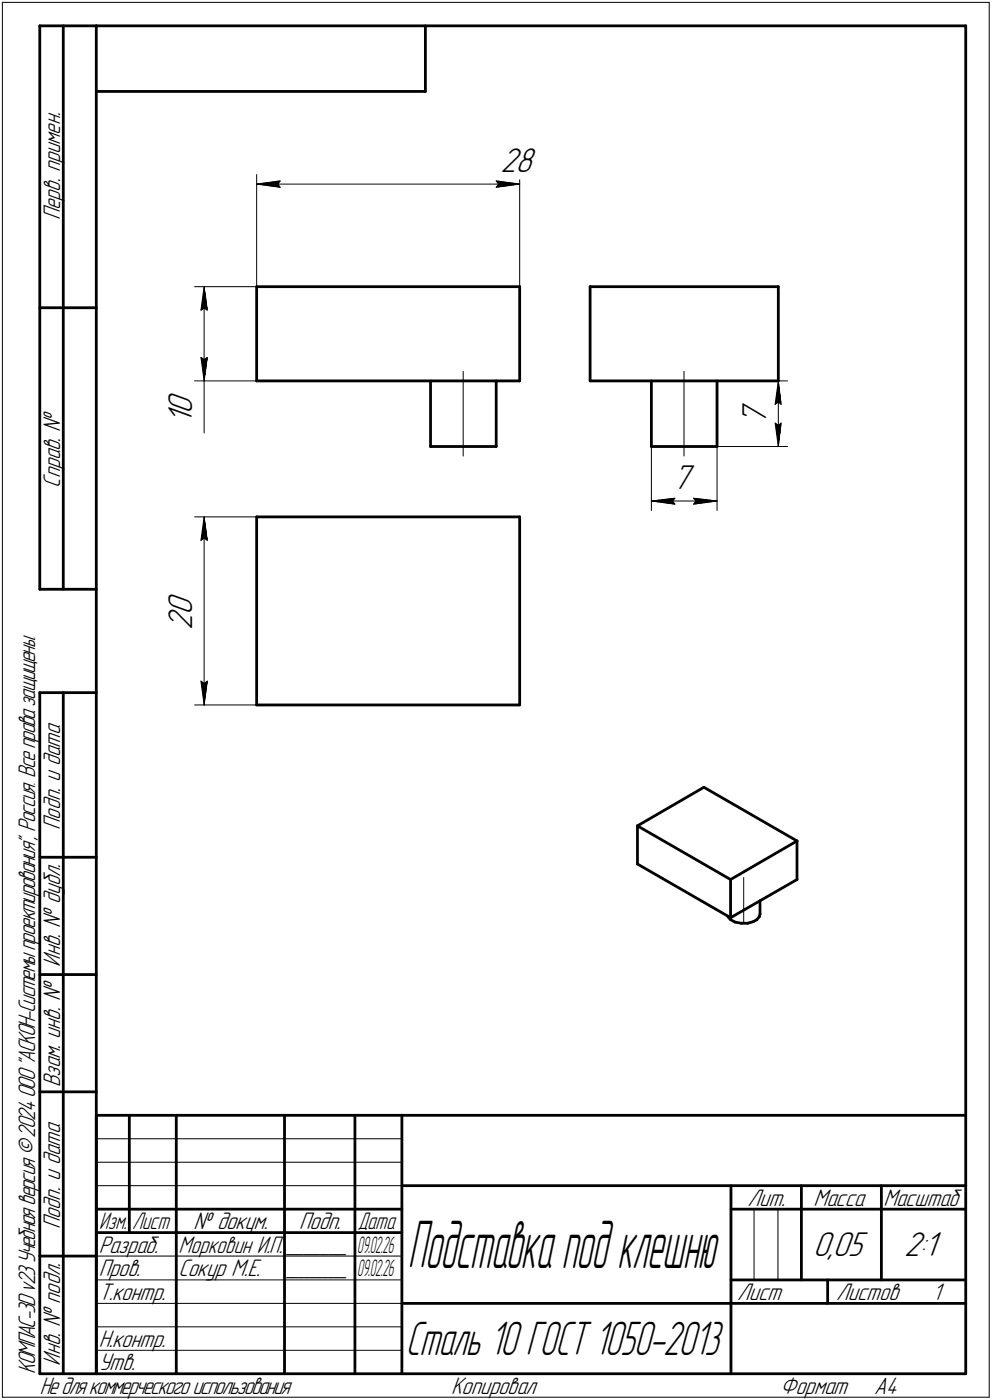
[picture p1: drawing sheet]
<svg xmlns="http://www.w3.org/2000/svg" width="211mm" height="298mm" viewBox="0 0 211 298" stroke-linecap="round" stroke-linejoin="round" font-family="sans-serif">
<g fill="none" stroke="#000" stroke-width=".59">
<path d="M8.5 5.5v120zM8.5 5.5h12zM13.5 5.5v120zM20.5 5.5v287zM20.5 5.5h185zM20.5 19.5h70zM90.5 5.5v14zM205.5 5.5v287zM8.5 65.5h12zM54.6 61h56zM54.6 61v20.1zM110.6 61v20.1z"/>
<path d="M125.6 61h40zM125.6 61v20.1zM165.6 61v20.1zM54.6 81.1h56zM91.6 81.1v14zM91.6 95.1h14zM105.6 81.1v14zM125.6 81.1h40zM138.6 81.1v14zM138.6 95.1h14zM152.6 81.1v14zM54.6 110.1v40z"/>
<path d="M54.6 110.1h56zM110.6 110.1v40zM8.5 125.5h12zM8.5 147.5v145zM8.5 147.5h12zM13.5 147.5v145zM54.6 150.1h56zM135.6 175.9l14.2-8.3zM135.6 175.9l19.8 11.4zM135.6 175.9v8.1zM149.8 167.6l19.8 11.5zM169.6 179.1v8.2z"/>
<path d="M8.5 182.5h12zM135.6 184l19.8 11.4zM154.9 195.1v.1zM154.9 195.2l.5 .6zM155.4 187.3l14.2-8.2zM155.4 187.3v8.1zM155.4 195.4l14.2-8.1zM155.4 195.8l1 .5zM156.4 196.3l1.3 .3zM157.7 196.6h1.4zM159.1 196.6l1.2-.3zM160.3 196.3l.7-.5z"/>
<path d="M161.5 195.2l-.5 .6zM161.7 191.8v2.8zM161.7 194.6l-.2 .6zM8.5 207.5h12zM8.5 232.5h12zM20.5 237.5h185zM20.5 237.5v55zM27.5 237.5v25zM37.5 237.5v55zM60.5 237.5v55zM75.5 237.5v55zM85.5 237.5v55z"/>
<path d="M20.5 257.5h65zM85.5 252.5h120zM155.5 252.5v40zM155.5 257.5h15zM170.5 252.5v20zM170.5 257.5h35zM187.5 252.5v20zM8.5 267.5h12zM20.5 262.5h65zM85.5 277.5h70zM155.5 277.5h50zM155.5 272.5h50z"/>
<path d="M176.1 272.5v5zM8.5 292.5h12zM20.5 292.5h185z"/>
</g>
<g fill="none" stroke="#000" stroke-width=".21">
<path d="M.5 .5v297zM.5 .5h210zM210.5 .5v297zM54.6 37.2v23.8zM54.6 39.2l5-.7zM54.6 39.2l5 .7zM54.6 39.2h56zM59.1 39.2l.5 .7zM59.6 38.5l-.5 .7zM105.6 39.9l5-.7zM105.6 38.5l.5 .7zM105.6 38.5l5 .7z"/>
<path d="M106.1 39.2l-.5 .7zM110.6 37.2v23.8zM41.4 61h13.2zM42.8 66l.6-.4zM42.8 76.1l.6 5zM42.8 76.1l.6 .4zM43.4 61l.7 5zM43.4 65.6l.7 .4zM43.4 61l-.6 5zM43.4 76.5l.7-.4zM43.4 61v20.1zM44.1 76.1l-.7 5z"/>
<path d="M98.6 79.1v18zM145.5 79.1v18zM41.4 81.1h13.2zM43.4 81.1v11.1zM138.6 88.1v20.6zM152.6 88.1v20.6zM152.6 81.1h15zM152.6 95.1h15zM164.9 86.1l.7-.5zM164.9 90.1l.7 5zM164.9 90.1l.7 .5zM165.6 81.1l.6 5z"/>
<path d="M165.6 85.6l.6 .5zM165.6 81.1l-.7 5zM165.6 90.6l.6-.5zM165.6 81.1v14zM166.2 90.1l-.6 5zM41.4 110.1h13.2zM42.8 115.1l.6-.5zM43.4 110.1l.7 5zM43.4 114.6l.7 .5zM43.4 110.1l-.6 5zM43.4 110.1v40zM138.6 106.7l5-.6z"/>
<path d="M138.6 106.7l5 .7zM138.6 106.7h14zM143.1 106.7l.5 .7zM143.6 106.1l-.5 .6zM147.6 107.4l5-.7zM147.6 106.1l.5 .6zM147.6 106.1l5 .6zM148.1 106.7l-.5 .7zM41.4 150.1h13.2zM42.8 145l.6 5.1zM42.8 145l.6 .5zM43.4 145.5l.7-.5z"/>
<path d="M44.1 145l-.7 5.1zM158.2 186.9v9.7zM20.5 247.5h65zM20.5 252.5h65zM20.5 242.5h65zM160.4 257.5v15zM165.5 257.5v15zM20.5 267.5h65zM20.5 272.5h65zM20.5 277.5h65zM.5 297.5h210zM20.5 282.5h65z"/>
<path d="M20.5 287.5h65z"/>
</g>
<g fill="#fff" stroke="#fff" stroke-width=".21">
<path d="M35.3 83.1h7.1zM35.3 83.1h7.1zM35.3 83.2h7.1zM35.3 83.3h7.1zM35.3 83.4h7.1zM35.3 83.5h7.1zM35.3 83.6h7.1zM35.3 83.7h7.1zM35.3 83.7h7.1zM35.3 83.8h7.1zM35.3 83.9h7.1zM35.3 84h7.1zM35.3 84.1h7.1zM35.3 84.2h7.1zM35.3 84.2h7.1zM35.3 84.3h7.1zM35.3 84.4h7.1zM35.3 84.5h7.1zM35.3 84.6h7.1zM35.3 84.7h7.1zM35.3 84.8h7.1zM35.3 84.8h7.1zM35.3 84.9h7.1zM35.3 85h7.1zM35.3 85.1h7.1zM35.3 85.2h7.1zM35.3 85.3h7.1zM35.3 85.3h7.1zM35.3 85.4h7.1zM35.3 85.5h7.1zM35.3 85.6h7.1zM35.3 85.7h7.1zM35.3 85.8h7.1zM35.3 85.9h7.1zM35.3 85.9h7.1zM35.3 86h7.1zM35.3 86.1h7.1zM35.3 86.2h7.1zM35.3 86.3h7.1zM35.3 86.4h7.1zM35.3 86.4h7.1zM35.3 86.5h7.1zM35.3 86.6h7.1zM35.3 86.7h7.1zM35.3 86.8h7.1zM35.3 86.9h7.1zM35.3 87h7.1zM35.3 87h7.1zM35.3 87.1h7.1zM35.3 87.2h7.1zM35.3 87.3h7.1zM35.3 87.4h7.1zM35.3 87.5h7.1zM35.3 87.5h7.1zM35.3 87.6h7.1zM35.3 87.7h7.1zM35.3 87.8h7.1zM35.3 87.9h7.1zM35.3 88h7.1zM35.3 88.1h7.1zM35.3 88.1h7.1zM35.3 88.2h7.1zM35.3 88.3h7.1zM35.3 88.4h7.1zM35.3 88.5h7.1zM35.3 88.6h7.1zM35.3 88.6h7.1zM35.3 88.7h7.1zM35.3 88.8h7.1zM35.3 88.9h7.1zM35.3 89h7.1zM35.3 89.1h7.1zM35.3 89.2h7.1zM35.3 89.2h7.1zM35.3 89.3h7.1zM35.3 89.4h7.1zM35.3 89.5h7.1zM35.3 89.6h7.1zM35.3 89.7h7.1zM35.3 89.7h7.1zM35.3 89.8h7.1zM35.3 89.9h7.1zM35.3 90h7.1zM35.3 90.1h7.1z"/>
<path d="M43.3 61.3h.3zM43.3 61.4h.3zM43.3 61.5h.3zM43.3 61.6h.4zM43.2 61.6h.5zM43.2 61.7h.6zM43.2 61.8h.6zM43.1 61.9h.7zM43.1 62h.8zM43 62.1h.9zM43 62.1h.9zM42.9 62.2h1zM42.9 62.3h1zM42.9 62.4h1.1zM42.8 62.5h1.2zM42.8 62.6h1.2zM42.8 62.7h1.3zM42.8 62.7h1.3zM42.7 62.8h1.4zM42.7 62.9h1.5zM42.7 63h1.5zM42.7 63.1h1.5zM42.7 63.2h1.5zM42.7 63.2h1.5zM42.7 63.3h1.5zM42.7 63.4h1.5zM42.6 63.5h1.7zM42.6 63.6h1.7zM42.6 63.7h1.7zM42.6 63.8h1.7zM42.6 63.8h1.7zM42.6 63.9h1.7zM42.6 64h1.7zM42.5 64.1h1.9zM42.5 64.2h1.9zM42.5 64.3h1.9zM42.5 64.3h1.9zM42.5 64.4h1.9zM42.5 64.5h1.9zM42.5 64.6h1.9zM42.4 64.7h2zM42.4 64.8h2zM42.4 64.9h2zM42.4 64.9h2zM42.4 65h2zM42.4 65.1h2zM42.4 65.2h2zM42.4 65.3h2zM42.3 65.4h2.2zM42.3 65.4h2.2zM42.3 65.5h2.2zM42.3 65.6h2.2zM42.3 65.7h2.2zM42.3 65.8h2.2zM42.3 65.9h2.2zM42.2 66h2.4zM42.2 66h2.4zM42.2 66.1h2.4zM42.2 66.2h2.4zM42.2 66.3h2.4zM42.2 66.4h2.4zM42.2 66.5h2.4z"/>
<path d="M42.2 75.6h2.4zM42.2 75.7h2.4zM42.2 75.8h2.4zM42.2 75.9h2.4zM42.2 75.9h2.4zM42.2 76h2.4zM42.2 76.1h2.4zM42.2 76.2h2.4zM42.3 76.3h2.2zM42.3 76.4h2.2zM42.3 76.5h2.2zM42.3 76.5h2.2zM42.3 76.6h2.2zM42.3 76.7h2.2zM42.3 76.8h2.2zM42.4 76.9h2zM42.4 77h2zM42.4 77h2zM42.4 77.1h2zM42.4 77.2h2zM42.4 77.3h2zM42.4 77.4h2zM42.4 77.5h2zM42.5 77.6h1.9zM42.5 77.6h1.9zM42.5 77.7h1.9zM42.5 77.8h1.9zM42.5 77.9h1.9zM42.5 78h1.9zM42.5 78.1h1.9zM42.6 78.1h1.7zM42.6 78.2h1.7zM42.6 78.3h1.7zM42.6 78.4h1.7zM42.6 78.5h1.7zM42.6 78.6h1.7zM42.6 78.7h1.7zM42.7 78.7h1.5zM42.7 78.8h1.5zM42.7 78.9h1.5zM42.7 79h1.5zM42.7 79.1h1.5zM42.7 79.2h1.5zM42.7 79.2h1.5zM42.7 79.3h1.4zM42.8 79.4h1.3zM42.8 79.5h1.3zM42.8 79.6h1.2zM42.8 79.7h1.2zM42.9 79.8h1.1zM42.9 79.8h1zM42.9 79.9h1zM43 80h.9zM43 80.1h.9zM43.1 80.2h.8zM43.1 80.3h.7zM43.2 80.3h.6zM43.2 80.4h.6zM43.2 80.5h.5zM43.3 80.6h.4zM43.3 80.7h.3zM43.3 80.8h.3zM43.3 80.9h.3z"/>
<path d="M106.5 31.1h8.1zM106.5 31.2h8.1zM106.5 31.2h8.1zM106.5 31.3h8.1zM106.5 31.4h8.1zM106.5 31.5h8.1zM106.5 31.6h8.1zM106.5 31.7h8.1zM106.5 31.7h8.1zM106.5 31.8h8.1zM106.5 31.9h8.1zM106.5 32h8.1zM106.5 32.1h8.1zM106.5 32.2h8.1zM106.5 32.3h8.1zM106.5 32.3h8.1zM106.5 32.4h8.1zM106.5 32.5h8.1zM106.5 32.6h8.1zM106.5 32.7h8.1zM106.5 32.8h8.1zM106.5 32.9h8.1zM106.5 32.9h8.1zM106.5 33h8.1zM106.5 33.1h8.1zM106.5 33.2h8.1zM106.5 33.3h8.1zM106.5 33.4h8.1zM106.5 33.4h8.1zM106.5 33.5h8.1zM106.5 33.6h8.1zM106.5 33.7h8.1zM106.5 33.8h8.1zM106.5 33.9h8.1zM106.5 34h8.1zM106.5 34h8.1zM106.5 34.1h8.1zM106.5 34.2h8.1zM106.5 34.3h8.1zM106.5 34.4h8.1zM106.5 34.5h8.1zM106.5 34.5h8.1zM106.5 34.6h8.1zM106.5 34.7h8.1zM106.5 34.8h8.1zM106.5 34.9h8.1zM106.5 35h8.1zM106.5 35.1h8.1zM106.5 35.1h8.1zM106.5 35.2h8.1zM106.5 35.3h8.1zM106.5 35.4h8.1zM106.5 35.5h8.1zM106.5 35.6h8.1zM106.5 35.6h8.1zM106.5 35.7h8.1zM106.5 35.8h8.1zM106.5 35.9h8.1zM106.5 36h8.1zM106.5 36.1h8.1zM106.5 36.2h8.1zM106.5 36.2h8.1zM106.5 36.3h8.1zM106.5 36.4h8.1zM106.5 36.5h8.1zM106.5 36.6h8.1zM106.5 36.7h8.1zM106.5 36.7h8.1zM106.5 36.8h8.1zM106.5 36.9h8.1zM106.5 37h8.1zM106.5 37.1h8.1zM106.5 37.2h8.1zM106.5 37.3h8.1zM106.5 37.3h8.1zM106.5 37.4h8.1zM106.5 37.5h8.1zM106.5 37.6h8.1zM106.5 37.7h8.1zM106.5 37.8h8.1zM106.5 37.8h8.1zM106.5 37.9h8.1zM106.5 38h8.1zM106.5 38.1h8.1z"/>
<path d="M59.5 38h.6zM58.9 38.1h1.2zM58.3 38.2h1.8zM57.7 38.3h2.4zM57.1 38.4h3zM56.4 38.4h3.7zM56.2 38.5h3.9zM56 38.6h4.1zM55.8 38.7h4.3zM55.6 38.8h4.5zM55.5 38.9h4.6zM55.2 38.9h4.9zM55 39h5.1zM54.9 39.1h5.2zM54.6 39.2h5.5zM54.9 39.3h5.2zM55 39.4h5.1zM55.2 39.5h4.9zM55.5 39.5h4.6zM55.6 39.6h4.5zM55.8 39.7h4.3zM56 39.8h4.1zM56.2 39.9h3.9zM56.4 40h3.7zM57.1 40h3zM57.9 40.1h2.2zM58.7 40.2h1.4zM59.4 40.3h.7z"/>
<path d="M105.1 38h.6zM105.1 38.1h1.2zM105.1 38.2h1.8zM105.1 38.3h2.5zM105.1 38.4h3.1zM105.1 38.4h3.7zM105.1 38.5h4zM105.1 38.6h4.1zM105.1 38.7h4.3zM105.1 38.8h4.5zM105.1 38.9h4.7zM105.1 38.9h4.9zM105.1 39h5.1zM105.1 39.1h5.3zM105.1 39.2h5.5zM105.1 39.3h5.3zM105.1 39.4h5.1zM105.1 39.5h4.9zM105.1 39.5h4.7zM105.1 39.6h4.5zM105.1 39.7h4.3zM105.1 39.8h4.1zM105.1 39.9h4zM105.1 40h3.7zM105.1 40h3zM105.1 40.1h2.3zM105.1 40.2h1.5zM105.1 40.3h.7z"/>
<path d="M35.3 126h7.1zM35.3 126.1h7.1zM35.3 126.2h7.1zM35.3 126.2h7.1zM35.3 126.3h7.1zM35.3 126.4h7.1zM35.3 126.5h7.1zM35.3 126.6h7.1zM35.3 126.7h7.1zM35.3 126.7h7.1zM35.3 126.8h7.1zM35.3 126.9h7.1zM35.3 127h7.1zM35.3 127.1h7.1zM35.3 127.2h7.1zM35.3 127.3h7.1zM35.3 127.3h7.1zM35.3 127.4h7.1zM35.3 127.5h7.1zM35.3 127.6h7.1zM35.3 127.7h7.1zM35.3 127.8h7.1zM35.3 127.8h7.1zM35.3 127.9h7.1zM35.3 128h7.1zM35.3 128.1h7.1zM35.3 128.2h7.1zM35.3 128.3h7.1zM35.3 128.4h7.1zM35.3 128.4h7.1zM35.3 128.5h7.1zM35.3 128.6h7.1zM35.3 128.7h7.1zM35.3 128.8h7.1zM35.3 128.9h7.1zM35.3 128.9h7.1zM35.3 129h7.1zM35.3 129.1h7.1zM35.3 129.2h7.1zM35.3 129.3h7.1zM35.3 129.4h7.1zM35.3 129.5h7.1zM35.3 129.5h7.1zM35.3 129.6h7.1zM35.3 129.7h7.1zM35.3 129.8h7.1zM35.3 129.9h7.1zM35.3 130h7.1zM35.3 130h7.1zM35.3 130.1h7.1zM35.3 130.2h7.1zM35.3 130.3h7.1zM35.3 130.4h7.1zM35.3 130.5h7.1zM35.3 130.6h7.1zM35.3 130.6h7.1zM35.3 130.7h7.1zM35.3 130.8h7.1zM35.3 130.9h7.1zM35.3 131h7.1zM35.3 131.1h7.1zM35.3 131.1h7.1zM35.3 131.2h7.1zM35.3 131.3h7.1zM35.3 131.4h7.1zM35.3 131.5h7.1zM35.3 131.6h7.1zM35.3 131.7h7.1zM35.3 131.7h7.1zM35.3 131.8h7.1zM35.3 131.9h7.1zM35.3 132h7.1zM35.3 132.1h7.1zM35.3 132.2h7.1zM35.3 132.2h7.1zM35.3 132.3h7.1zM35.3 132.4h7.1zM35.3 132.5h7.1zM35.3 132.6h7.1zM35.3 132.7h7.1zM35.3 132.8h7.1zM35.3 132.8h7.1zM35.3 132.9h7.1zM35.3 133h7.1zM35.3 133.1h7.1zM35.3 133.2h7.1zM35.3 133.3h7.1zM35.3 133.3h7.1zM35.3 133.4h7.1zM35.3 133.5h7.1zM35.3 133.6h7.1zM35.3 133.7h7.1zM35.3 133.8h7.1zM35.3 133.9h7.1zM35.3 133.9h7.1zM35.3 134h7.1zM35.3 134.1h7.1z"/>
<path d="M43.3 110.3h.3zM43.3 110.4h.3zM43.3 110.5h.3zM43.3 110.6h.4zM43.2 110.7h.5zM43.2 110.7h.6zM43.2 110.8h.6zM43.1 110.9h.7zM43.1 111h.8zM43 111.1h.9zM43 111.2h.9zM42.9 111.3h1zM42.9 111.3h1zM42.9 111.4h1.1zM42.8 111.5h1.2zM42.8 111.6h1.2zM42.8 111.7h1.3zM42.8 111.8h1.3zM42.7 111.8h1.4zM42.7 111.9h1.5zM42.7 112h1.5zM42.7 112.1h1.5zM42.7 112.2h1.5zM42.7 112.3h1.5zM42.7 112.4h1.5zM42.7 112.4h1.5zM42.6 112.5h1.7zM42.6 112.6h1.7zM42.6 112.7h1.7zM42.6 112.8h1.7zM42.6 112.9h1.7zM42.6 112.9h1.7zM42.6 113h1.7zM42.5 113.1h1.9zM42.5 113.2h1.9zM42.5 113.3h1.9zM42.5 113.4h1.9zM42.5 113.5h1.9zM42.5 113.5h1.9zM42.5 113.6h1.9zM42.4 113.7h2zM42.4 113.8h2zM42.4 113.9h2zM42.4 114h2zM42.4 114h2zM42.4 114.1h2zM42.4 114.2h2zM42.4 114.3h2zM42.3 114.4h2.2zM42.3 114.5h2.2zM42.3 114.6h2.2zM42.3 114.6h2.2zM42.3 114.7h2.2zM42.3 114.8h2.2zM42.3 114.9h2.2zM42.2 115h2.4zM42.2 115.1h2.4zM42.2 115.1h2.4zM42.2 115.2h2.4zM42.2 115.3h2.4zM42.2 115.4h2.4zM42.2 115.5h2.4z"/>
<path d="M42.2 144.6h2.4zM42.2 144.7h2.4zM42.2 144.8h2.4zM42.2 144.9h2.4zM42.2 144.9h2.4zM42.2 145h2.4zM42.2 145.1h2.4zM42.2 145.2h2.4zM42.3 145.3h2.2zM42.3 145.4h2.2zM42.3 145.5h2.2zM42.3 145.5h2.2zM42.3 145.6h2.2zM42.3 145.7h2.2zM42.3 145.8h2.2zM42.4 145.9h2zM42.4 146h2zM42.4 146h2zM42.4 146.1h2zM42.4 146.2h2zM42.4 146.3h2zM42.4 146.4h2zM42.5 146.5h1.9zM42.5 146.6h1.9zM42.5 146.6h1.9zM42.5 146.7h1.9zM42.5 146.8h1.9zM42.5 146.9h1.9zM42.5 147h1.9zM42.6 147.1h1.7zM42.6 147.2h1.7zM42.6 147.2h1.7zM42.6 147.3h1.7zM42.6 147.4h1.7zM42.6 147.5h1.7zM42.6 147.6h1.7zM42.7 147.7h1.5zM42.7 147.7h1.5zM42.7 147.8h1.5zM42.7 147.9h1.5zM42.7 148h1.5zM42.7 148.1h1.5zM42.7 148.2h1.5zM42.7 148.3h1.4zM42.8 148.3h1.3zM42.8 148.4h1.3zM42.8 148.5h1.2zM42.8 148.6h1.2zM42.9 148.7h1.1zM42.9 148.8h1zM42.9 148.8h1zM43 148.9h.9zM43 149h.9zM43.1 149.1h.8zM43.1 149.2h.7zM43.1 149.3h.7zM43.2 149.4h.6zM43.2 149.4h.5zM43.3 149.5h.4zM43.3 149.6h.4zM43.3 149.7h.3zM43.3 149.8h.3zM43.3 149.9h.3z"/>
<path d="M143.1 98.6h5zM143.1 98.6h5zM143.1 98.7h5zM143.1 98.8h5zM143.1 98.9h5zM143.1 99h5zM143.1 99.1h5zM143.1 99.1h5zM143.1 99.2h5zM143.1 99.3h5zM143.1 99.4h5zM143.1 99.5h5zM143.1 99.6h5zM143.1 99.7h5zM143.1 99.7h5zM143.1 99.8h5zM143.1 99.9h5zM143.1 100h5zM143.1 100.1h5zM143.1 100.2h5zM143.1 100.2h5zM143.1 100.3h5zM143.1 100.4h5zM143.1 100.5h5zM143.1 100.6h5zM143.1 100.7h5zM143.1 100.8h5zM143.1 100.8h5zM143.1 100.9h5zM143.1 101h5zM143.1 101.1h5zM143.1 101.2h5zM143.1 101.3h5zM143.1 101.3h5zM143.1 101.4h5zM143.1 101.5h5zM143.1 101.6h5zM143.1 101.7h5zM143.1 101.8h5zM143.1 101.9h5zM143.1 101.9h5zM143.1 102h5zM143.1 102.1h5zM143.1 102.2h5zM143.1 102.3h5zM143.1 102.4h5zM143.1 102.4h5zM143.1 102.5h5zM143.1 102.6h5zM143.1 102.7h5zM143.1 102.8h5zM143.1 102.9h5zM143.1 103h5zM143.1 103h5zM143.1 103.1h5zM143.1 103.2h5zM143.1 103.3h5zM143.1 103.4h5zM143.1 103.5h5zM143.1 103.5h5zM143.1 103.6h5zM143.1 103.7h5zM143.1 103.8h5zM143.1 103.9h5zM143.1 104h5zM143.1 104.1h5zM143.1 104.1h5zM143.1 104.2h5zM143.1 104.3h5zM143.1 104.4h5zM143.1 104.5h5zM143.1 104.6h5zM143.1 104.6h5zM143.1 104.7h5zM143.1 104.8h5zM143.1 104.9h5zM143.1 105h5zM143.1 105.1h5zM143.1 105.2h5zM143.1 105.2h5zM143.1 105.3h5zM143.1 105.4h5zM143.1 105.5h5zM143.1 105.6h5zM143.1 105.7h5z"/>
<path d="M143.5 105.6h.6zM142.9 105.7h1.2zM142.2 105.7h1.9zM141.6 105.8h2.5zM141.1 105.9h3zM140.4 106h3.7zM140.2 106.1h3.9zM140 106.2h4.1zM139.8 106.3h4.3zM139.5 106.3h4.6zM139.3 106.4h4.8zM139.1 106.5h5zM138.9 106.6h5.2zM138.6 106.7h5.5zM138.9 106.8h5.2zM139 106.8h5.1zM139.2 106.9h4.9zM139.4 107h4.7zM139.6 107.1h4.5zM139.8 107.2h4.3zM140 107.3h4.1zM140.2 107.4h3.9zM140.4 107.4h3.7zM141.1 107.5h3zM141.6 107.6h2.5zM142.2 107.7h1.9zM142.9 107.8h1.2zM143.5 107.9h.6z"/>
<path d="M147.1 105.6h.6zM147.1 105.7h1.2zM147.1 105.7h1.8zM147.1 105.8h2.5zM147.1 105.9h3.1zM147.1 106h3.7zM147.1 106.1h3.9zM147.1 106.2h4.2zM147.1 106.3h4.4zM147.1 106.3h4.6zM147.1 106.4h4.9zM147.1 106.5h5zM147.1 106.6h5.3zM147.1 106.7h5.5zM147.1 106.8h5.3zM147.1 106.8h5.1zM147.1 106.9h4.9zM147.1 107h4.7zM147.1 107.1h4.5zM147.1 107.2h4.3zM147.1 107.3h4.1zM147.1 107.4h3.9zM147.1 107.4h3.7zM147.1 107.5h3.1zM147.1 107.6h2.5zM147.1 107.7h1.8zM147.1 107.8h1.2zM147.1 107.9h.6z"/>
<path d="M157.5 85.6h7.1zM157.5 85.7h7.1zM157.5 85.8h7.1zM157.5 85.9h7.1zM157.5 85.9h7.1zM157.5 86h7.1zM157.5 86.1h7.1zM157.5 86.2h7.1zM157.5 86.3h7.1zM157.5 86.4h7.1zM157.5 86.4h7.1zM157.5 86.5h7.1zM157.5 86.6h7.1zM157.5 86.7h7.1zM157.5 86.8h7.1zM157.5 86.9h7.1zM157.5 87h7.1zM157.5 87h7.1zM157.5 87.1h7.1zM157.5 87.2h7.1zM157.5 87.3h7.1zM157.5 87.4h7.1zM157.5 87.5h7.1zM157.5 87.5h7.1zM157.5 87.6h7.1zM157.5 87.7h7.1zM157.5 87.8h7.1zM157.5 87.9h7.1zM157.5 88h7.1zM157.5 88.1h7.1zM157.5 88.1h7.1zM157.5 88.2h7.1zM157.5 88.3h7.1zM157.5 88.4h7.1zM157.5 88.5h7.1zM157.5 88.6h7.1zM157.5 88.6h7.1zM157.5 88.7h7.1zM157.5 88.8h7.1zM157.5 88.9h7.1zM157.5 89h7.1zM157.5 89.1h7.1zM157.5 89.2h7.1zM157.5 89.2h7.1zM157.5 89.3h7.1zM157.5 89.4h7.1zM157.5 89.5h7.1zM157.5 89.6h7.1zM157.5 89.7h7.1zM157.5 89.7h7.1zM157.5 89.8h7.1zM157.5 89.9h7.1zM157.5 90h7.1zM157.5 90.1h7.1zM157.5 90.2h7.1zM157.5 90.3h7.1zM157.5 90.3h7.1zM157.5 90.4h7.1zM157.5 90.5h7.1z"/>
<path d="M165.5 81.4h.3zM165.5 81.4h.3zM165.4 81.5h.4zM165.4 81.6h.5zM165.4 81.7h.5zM165.4 81.8h.5zM165.4 81.9h.5zM165.3 82h.6zM165.3 82h.7zM165.2 82.1h.8zM165.2 82.2h.8zM165.1 82.3h1zM165.1 82.4h1zM165.1 82.5h1.1zM165 82.5h1.2zM165 82.6h1.2zM164.9 82.7h1.4zM164.9 82.8h1.4zM164.8 82.9h1.5zM164.8 83h1.6zM164.8 83.1h1.6zM164.8 83.1h1.6zM164.8 83.2h1.6zM164.8 83.3h1.6zM164.8 83.4h1.6zM164.8 83.5h1.6zM164.8 83.6h1.7zM164.8 83.7h1.7zM164.8 83.7h1.7zM164.8 83.8h1.7zM164.8 83.9h1.7zM164.8 84h1.7zM164.8 84.1h1.7zM164.7 84.2h1.8zM164.7 84.2h1.8zM164.7 84.3h1.8zM164.7 84.4h1.8zM164.7 84.5h1.8zM164.7 84.6h1.8zM164.7 84.7h1.8zM164.6 84.8h1.9zM164.6 84.8h2zM164.6 84.9h2zM164.6 85h2zM164.6 85.1h2zM164.6 85.2h2zM164.6 85.3h2zM164.6 85.3h2zM164.5 85.4h2.2zM164.5 85.5h2.2zM164.5 85.6h2.2zM164.5 85.7h2.2zM164.5 85.8h2.2zM164.5 85.9h2.2zM164.5 85.9h2.2zM164.4 86h2.4zM164.4 86.1h2.4zM164.4 86.2h2.4zM164.4 86.3h2.4zM164.4 86.4h2.4zM164.4 86.4h2.4zM164.4 86.5h2.4z"/>
<path d="M164.3 89.6h2.5zM164.4 89.7h2.4zM164.4 89.7h2.4zM164.4 89.8h2.4zM164.4 89.9h2.4zM164.4 90h2.4zM164.4 90.1h2.4zM164.4 90.2h2.4zM164.5 90.3h2.2zM164.5 90.3h2.2zM164.5 90.4h2.2zM164.5 90.5h2.2zM164.5 90.6h2.2zM164.5 90.7h2.2zM164.5 90.8h2.2zM164.6 90.8h2zM164.6 90.9h2zM164.6 91h2zM164.6 91.1h2zM164.6 91.2h2zM164.6 91.3h2zM164.6 91.4h2zM164.6 91.4h1.9zM164.7 91.5h1.8zM164.7 91.6h1.8zM164.7 91.7h1.8zM164.7 91.8h1.8zM164.7 91.9h1.8zM164.7 91.9h1.8zM164.7 92h1.8zM164.8 92.1h1.7zM164.8 92.2h1.7zM164.8 92.3h1.7zM164.8 92.4h1.7zM164.8 92.5h1.7zM164.8 92.5h1.7zM164.8 92.6h1.7zM164.8 92.7h1.6zM164.8 92.8h1.6zM164.8 92.9h1.6zM164.8 93h1.6zM164.8 93h1.6zM164.8 93.1h1.6zM164.8 93.2h1.6zM164.8 93.3h1.5zM164.9 93.4h1.4zM164.9 93.5h1.4zM165 93.6h1.2zM165 93.6h1.2zM165.1 93.7h1.1zM165.1 93.8h1zM165.1 93.9h1zM165.2 94h.8zM165.2 94.1h.8zM165.3 94.1h.7zM165.3 94.2h.6zM165.4 94.3h.5zM165.4 94.4h.5zM165.4 94.5h.5zM165.4 94.6h.5zM165.4 94.7h.4zM165.5 94.7h.3zM165.5 94.8h.3z"/>
</g>
<g fill="#000" stroke="#000" stroke-width=".21">
<path d="M54.6 39.2h4.5zM55.3 39.3h3.9zM55.9 39.4h3.4zM56.6 39.5h2.8zM57.1 39.5h2.3zM57.7 39.6h1.7zM58.4 39.7h1.1zM59 39.8h.6z"/>
<path d="M59 38.6h.6zM58.4 38.7h1.1zM57.7 38.8h1.7zM57.1 38.9h2.3zM56.6 38.9h2.8zM55.9 39h3.4zM55.3 39.1h3.9z"/>
<path d="M105.7 38.6h.6zM105.7 38.7h1.1zM105.8 38.8h1.7zM105.8 38.9h2.3zM105.9 38.9h2.8zM106 39h3.4zM106.1 39.1h3.9z"/>
<path d="M106.1 39.2h4.5zM106.1 39.3h3.9zM106 39.4h3.4zM105.9 39.5h2.8zM105.8 39.5h2.3zM105.8 39.6h1.7zM105.7 39.7h1.1zM105.7 39.8h.6z"/>
<path d="M42.8 76.3h.3zM42.8 76.4h.4zM42.8 76.5h.5zM42.8 76.5h.6zM42.8 76.6h.6zM42.8 76.7h.6zM42.9 76.8h.5zM42.9 76.9h.5zM42.9 77h.5zM42.9 77h.5zM42.9 77.1h.5zM42.9 77.2h.5zM42.9 77.3h.5zM43 77.4h.4zM43 77.5h.4zM43 77.6h.4zM43 77.6h.4zM43 77.7h.4zM43 77.8h.4zM43 77.9h.4zM43 78h.4zM43.1 78.1h.3zM43.1 78.1h.3zM43.1 78.2h.3zM43.1 78.3h.3zM43.1 78.4h.3zM43.1 78.5h.3zM43.1 78.6h.3zM43.2 78.7h.2zM43.2 78.7h.2zM43.2 78.8h.2zM43.2 78.9h.2zM43.2 79h.2zM43.2 79.1h.2zM43.2 79.2h.2zM43.3 79.2h.1zM43.3 79.3h.1zM43.3 79.4h.1zM43.3 79.5h.1zM43.3 79.6h.1zM43.3 79.7h.1zM43.3 79.8h.1zM43.3 79.8h.1z"/>
<path d="M43.3 62.3h.1zM43.3 62.4h.1zM43.3 62.5h.1zM43.3 62.6h.1zM43.3 62.7h.1zM43.3 62.7h.1zM43.3 62.8h.1zM43.3 62.9h.1zM43.2 63h.2zM43.2 63.1h.2zM43.2 63.2h.2zM43.2 63.2h.2zM43.2 63.3h.2zM43.2 63.4h.2zM43.2 63.5h.2zM43.1 63.6h.3zM43.1 63.7h.3zM43.1 63.8h.3zM43.1 63.8h.3zM43.1 63.9h.3zM43.1 64h.3zM43.1 64.1h.3zM43 64.2h.4zM43 64.3h.4zM43 64.3h.4zM43 64.4h.4zM43 64.5h.4zM43 64.6h.4zM43 64.7h.4zM43 64.8h.4zM42.9 64.9h.5zM42.9 64.9h.5zM42.9 65h.5zM42.9 65.1h.5zM42.9 65.2h.5zM42.9 65.3h.5zM42.9 65.4h.5zM42.8 65.4h.6zM42.8 65.5h.6zM42.8 65.6h.6zM42.8 65.7h.5zM42.8 65.8h.4zM42.8 65.9h.3z"/>
<path d="M43.4 61.7h.2zM43.4 61.8h.2zM43.4 61.9h.2zM43.4 62h.2zM43.4 62.1h.2zM43.4 62.1h.2zM43.4 62.2h.2zM43.4 62.3h.3zM43.4 62.4h.3zM43.4 62.5h.3zM43.4 62.6h.3zM43.4 62.7h.3zM43.4 62.7h.3zM43.4 62.8h.3zM43.4 62.9h.3zM43.4 63h.4zM43.4 63.1h.4zM43.4 63.2h.4zM43.4 63.2h.4zM43.4 63.3h.4zM43.4 63.4h.4zM43.4 63.5h.4zM43.4 63.6h.5zM43.4 63.7h.5zM43.4 63.8h.5zM43.4 63.8h.5zM43.4 63.9h.5zM43.4 64h.5zM43.4 64.1h.5zM43.4 64.2h.5zM43.4 64.3h.5zM43.4 64.3h.5zM43.4 64.4h.5zM43.4 64.5h.5zM43.4 64.6h.5zM43.4 64.7h.5zM43.4 64.8h.5zM43.4 64.9h.6zM43.4 64.9h.6zM43.4 65h.6zM43.4 65.1h.6zM43.4 65.2h.6zM43.4 65.3h.6zM43.4 65.4h.6zM43.4 65.4h.7zM43.4 65.5h.7zM43.4 65.6h.7zM43.6 65.7h.5zM43.8 65.8h.3zM43.9 65.9h.2z"/>
<path d="M43.9 76.3h.2zM43.8 76.4h.3zM43.6 76.5h.5zM43.4 76.5h.7zM43.4 76.6h.7zM43.4 76.7h.7zM43.4 76.8h.6zM43.4 76.9h.6zM43.4 77h.6zM43.4 77h.6zM43.4 77.1h.6zM43.4 77.2h.6zM43.4 77.3h.6zM43.4 77.4h.5zM43.4 77.5h.5zM43.4 77.6h.5zM43.4 77.6h.5zM43.4 77.7h.5zM43.4 77.8h.5zM43.4 77.9h.5zM43.4 78h.5zM43.4 78.1h.5zM43.4 78.1h.5zM43.4 78.2h.5zM43.4 78.3h.5zM43.4 78.4h.5zM43.4 78.5h.5zM43.4 78.6h.5zM43.4 78.7h.4zM43.4 78.7h.4zM43.4 78.8h.4zM43.4 78.9h.4zM43.4 79h.4zM43.4 79.1h.4zM43.4 79.2h.4zM43.4 79.2h.3zM43.4 79.3h.3zM43.4 79.4h.3zM43.4 79.5h.3zM43.4 79.6h.3zM43.4 79.7h.3zM43.4 79.8h.3zM43.4 79.8h.3zM43.4 79.9h.2zM43.4 80h.2zM43.4 80.1h.2zM43.4 80.2h.2zM43.4 80.3h.2zM43.4 80.3h.2zM43.4 80.4h.2z"/>
<path d="M165 90.3h.2zM165 90.3h.3zM165 90.4h.4zM165 90.5h.5zM165 90.6h.6zM165 90.7h.6zM165.1 90.8h.5zM165.1 90.8h.5zM165.1 90.9h.5zM165.1 91h.5zM165.1 91.1h.5zM165.1 91.2h.5zM165.1 91.3h.5zM165.2 91.4h.4zM165.2 91.4h.4zM165.2 91.5h.4zM165.2 91.6h.4zM165.2 91.7h.4zM165.2 91.8h.4zM165.2 91.9h.4zM165.2 91.9h.4zM165.3 92h.3zM165.3 92.1h.3zM165.3 92.2h.3zM165.3 92.3h.3zM165.3 92.4h.3zM165.3 92.5h.3zM165.3 92.5h.3zM165.4 92.6h.2zM165.4 92.7h.2zM165.4 92.8h.2zM165.4 92.9h.2zM165.4 93h.2zM165.4 93h.2zM165.4 93.1h.2zM165.4 93.2h.2zM165.4 93.3h.2zM165.4 93.4h.2zM165.4 93.5h.2zM165.4 93.6h.2zM165.4 93.6h.2zM165.4 93.7h.2zM165.4 93.8h.2z"/>
<path d="M165.4 82.4h.2zM165.4 82.5h.2zM165.4 82.5h.2zM165.4 82.6h.2zM165.4 82.7h.2zM165.4 82.8h.2zM165.4 82.9h.2zM165.4 83h.2zM165.4 83.1h.2zM165.4 83.1h.2zM165.4 83.2h.2zM165.4 83.3h.2zM165.4 83.4h.2zM165.4 83.5h.2zM165.4 83.6h.2zM165.3 83.7h.3zM165.3 83.7h.3zM165.3 83.8h.3zM165.3 83.9h.3zM165.3 84h.3zM165.3 84.1h.3zM165.3 84.2h.3zM165.2 84.2h.4zM165.2 84.3h.4zM165.2 84.4h.4zM165.2 84.5h.4zM165.2 84.6h.4zM165.2 84.7h.4zM165.2 84.8h.4zM165.2 84.8h.4zM165.1 84.9h.5zM165.1 85h.5zM165.1 85.1h.5zM165.1 85.2h.5zM165.1 85.3h.5zM165.1 85.3h.5zM165.1 85.4h.5zM165 85.5h.6zM165 85.6h.6zM165 85.7h.5zM165 85.8h.4zM165 85.9h.3zM165 85.9h.2z"/>
<path d="M165.6 81.9h.2zM165.6 82h.2zM165.6 82h.2zM165.6 82.1h.2zM165.6 82.2h.2zM165.6 82.3h.2zM165.6 82.4h.2zM165.6 82.5h.2zM165.6 82.5h.3zM165.6 82.6h.3zM165.6 82.7h.3zM165.6 82.8h.3zM165.6 82.9h.3zM165.6 83h.3zM165.6 83.1h.3zM165.6 83.1h.3zM165.6 83.2h.3zM165.6 83.3h.3zM165.6 83.4h.3zM165.6 83.5h.3zM165.6 83.6h.3zM165.6 83.7h.3zM165.6 83.7h.3zM165.6 83.8h.3zM165.6 83.9h.3zM165.6 84h.4zM165.6 84.1h.4zM165.6 84.2h.4zM165.6 84.2h.4zM165.6 84.3h.4zM165.6 84.4h.4zM165.6 84.5h.4zM165.6 84.6h.4zM165.6 84.7h.4zM165.6 84.8h.5zM165.6 84.8h.5zM165.6 84.9h.5zM165.6 85h.5zM165.6 85.1h.5zM165.6 85.2h.5zM165.6 85.3h.5zM165.6 85.3h.5zM165.6 85.4h.6zM165.6 85.5h.6zM165.6 85.6h.6zM165.8 85.7h.4zM165.9 85.8h.3zM165.9 85.9h.3zM166 85.9h.2z"/>
<path d="M166 90.3h.2zM165.9 90.3h.3zM165.9 90.4h.3zM165.8 90.5h.4zM165.6 90.6h.6zM165.6 90.7h.6zM165.6 90.8h.6zM165.6 90.8h.5zM165.6 90.9h.5zM165.6 91h.5zM165.6 91.1h.5zM165.6 91.2h.5zM165.6 91.3h.5zM165.6 91.4h.5zM165.6 91.4h.5zM165.6 91.5h.4zM165.6 91.6h.4zM165.6 91.7h.4zM165.6 91.8h.4zM165.6 91.9h.4zM165.6 91.9h.4zM165.6 92h.4zM165.6 92.1h.4zM165.6 92.2h.4zM165.6 92.3h.3zM165.6 92.4h.3zM165.6 92.5h.3zM165.6 92.5h.3zM165.6 92.6h.3zM165.6 92.7h.3zM165.6 92.8h.3zM165.6 92.9h.3zM165.6 93h.3zM165.6 93h.3zM165.6 93.1h.3zM165.6 93.2h.3zM165.6 93.3h.3zM165.6 93.4h.3zM165.6 93.5h.3zM165.6 93.6h.3zM165.6 93.6h.3zM165.6 93.7h.2zM165.6 93.8h.2zM165.6 93.9h.2zM165.6 94h.2zM165.6 94.1h.2zM165.6 94.1h.2zM165.6 94.2h.2zM165.6 94.3h.2z"/>
<path d="M43.3 111.3h.1zM43.3 111.4h.1zM43.3 111.5h.1zM43.3 111.6h.1zM43.3 111.7h.1zM43.3 111.8h.1zM43.3 111.8h.1zM43.3 111.9h.1zM43.2 112h.2zM43.2 112.1h.2zM43.2 112.2h.2zM43.2 112.3h.2zM43.2 112.4h.2zM43.2 112.4h.2zM43.2 112.5h.2zM43.1 112.6h.3zM43.1 112.7h.3zM43.1 112.8h.3zM43.1 112.9h.3zM43.1 112.9h.3zM43.1 113h.3zM43.1 113.1h.3zM43 113.2h.4zM43 113.3h.4zM43 113.4h.4zM43 113.5h.4zM43 113.5h.4zM43 113.6h.4zM43 113.7h.4zM43 113.8h.4zM42.9 113.9h.5zM42.9 114h.5zM42.9 114h.5zM42.9 114.1h.5zM42.9 114.2h.5zM42.9 114.3h.5zM42.9 114.4h.5zM42.8 114.5h.6zM42.8 114.6h.6zM42.8 114.6h.5zM42.8 114.7h.5zM42.8 114.8h.3zM42.8 114.9h.2z"/>
<path d="M43.4 110.7h.2zM43.4 110.8h.2zM43.4 110.9h.2zM43.4 111h.2zM43.4 111.1h.2zM43.4 111.2h.2zM43.4 111.3h.2zM43.4 111.3h.3zM43.4 111.4h.3zM43.4 111.5h.3zM43.4 111.6h.3zM43.4 111.7h.3zM43.4 111.8h.3zM43.4 111.8h.3zM43.4 111.9h.3zM43.4 112h.4zM43.4 112.1h.4zM43.4 112.2h.4zM43.4 112.3h.4zM43.4 112.4h.4zM43.4 112.4h.4zM43.4 112.5h.4zM43.4 112.6h.5zM43.4 112.7h.5zM43.4 112.8h.5zM43.4 112.9h.5zM43.4 112.9h.5zM43.4 113h.5zM43.4 113.1h.5zM43.4 113.2h.5zM43.4 113.3h.5zM43.4 113.4h.5zM43.4 113.5h.5zM43.4 113.5h.5zM43.4 113.6h.5zM43.4 113.7h.5zM43.4 113.8h.5zM43.4 113.9h.6zM43.4 114h.6zM43.4 114h.6zM43.4 114.1h.6zM43.4 114.2h.6zM43.4 114.3h.6zM43.4 114.4h.6zM43.4 114.5h.7zM43.4 114.6h.7zM43.6 114.6h.5zM43.7 114.7h.4zM43.8 114.8h.3zM43.9 114.9h.2z"/>
<path d="M138.6 106.7h4.5zM139.3 106.8h3.9zM139.9 106.8h3.4zM140.5 106.9h2.8zM141.1 107h2.2zM141.7 107.1h1.7zM142.4 107.2h1.1zM143 107.3h.6z"/>
<path d="M142.9 106.2h.7zM142.2 106.3h1.3zM141.5 106.3h1.9zM140.8 106.4h2.5zM140 106.5h3.3zM139.4 106.6h3.8z"/>
<path d="M147.7 106.2h.6zM147.7 106.3h1.3zM147.8 106.3h2zM147.9 106.4h2.6zM148 106.5h3.2zM148.1 106.6h3.8z"/>
<path d="M148.1 106.7h4.5zM148.1 106.8h3.9zM148 106.8h3.4zM147.9 106.9h2.8zM147.8 107h2.3zM147.8 107.1h1.7zM147.7 107.2h1.1zM147.7 107.3h.6z"/>
<path d="M42.8 145.2h.2zM42.8 145.3h.3zM42.8 145.4h.5zM42.8 145.5h.5zM42.8 145.5h.6zM42.8 145.6h.6zM42.9 145.7h.5zM42.9 145.8h.5zM42.9 145.9h.5zM42.9 146h.5zM42.9 146h.5zM42.9 146.1h.5zM42.9 146.2h.5zM42.9 146.3h.5zM43 146.4h.4zM43 146.5h.4zM43 146.6h.4zM43 146.6h.4zM43 146.7h.4zM43 146.8h.4zM43 146.9h.4zM43.1 147h.3zM43.1 147.1h.3zM43.1 147.2h.3zM43.1 147.2h.3zM43.1 147.3h.3zM43.1 147.4h.3zM43.1 147.5h.3zM43.1 147.6h.3zM43.2 147.7h.2zM43.2 147.7h.2zM43.2 147.8h.2zM43.2 147.9h.2zM43.2 148h.2zM43.2 148.1h.2zM43.2 148.2h.2zM43.3 148.3h.1zM43.3 148.3h.1zM43.3 148.4h.1zM43.3 148.5h.1zM43.3 148.6h.1zM43.3 148.7h.1zM43.3 148.8h.1zM43.3 148.8h.1z"/>
<path d="M43.9 145.2h.2zM43.8 145.3h.3zM43.7 145.4h.4zM43.6 145.5h.5zM43.4 145.5h.7zM43.4 145.6h.7zM43.4 145.7h.6zM43.4 145.8h.6zM43.4 145.9h.6zM43.4 146h.6zM43.4 146h.6zM43.4 146.1h.6zM43.4 146.2h.6zM43.4 146.3h.5zM43.4 146.4h.5zM43.4 146.5h.5zM43.4 146.6h.5zM43.4 146.6h.5zM43.4 146.7h.5zM43.4 146.8h.5zM43.4 146.9h.5zM43.4 147h.5zM43.4 147.1h.5zM43.4 147.2h.5zM43.4 147.2h.5zM43.4 147.3h.5zM43.4 147.4h.5zM43.4 147.5h.5zM43.4 147.6h.4zM43.4 147.7h.4zM43.4 147.7h.4zM43.4 147.8h.4zM43.4 147.9h.4zM43.4 148h.4zM43.4 148.1h.4zM43.4 148.2h.4zM43.4 148.3h.3zM43.4 148.3h.3zM43.4 148.4h.3zM43.4 148.5h.3zM43.4 148.6h.3zM43.4 148.7h.3zM43.4 148.8h.3zM43.4 148.8h.2zM43.4 148.9h.2zM43.4 149h.2zM43.4 149.1h.2zM43.4 149.2h.2zM43.4 149.3h.2zM43.4 149.4h.2zM43.4 149.4h.2z"/>
</g>
<text font-size="14.9" x="86.8" y="270.1">Подставкаподклешню</text>
<text font-size="10.7" x="86.3" y="288.5">Сталь 10 ГОСТ 1050-2013</text>
<g font-size="7.8">
<text x="106.5" y="36.7">28</text>
<text x="40.9" y="88.1" transform="rotate(-90 40.9 88.1)">0</text>
<text x="40.9" y="90.2" transform="rotate(-90 40.9 90.2)">1</text>
<text x="163" y="90.6" transform="rotate(-90 163 90.6)">7</text>
<text x="143.1" y="104.2">7</text>
<text x="40.9" y="131" transform="rotate(-90 40.9 131)">0</text>
<text x="40.9" y="134.2" transform="rotate(-90 40.9 134.2)">2</text>
<text x="173" y="267.5">0,05</text>
<text x="192.4" y="267.5">2:1</text>
</g>
<g font-size="5.4">
<text x="12.8" y="46.9" transform="rotate(-90 12.8 46.9)">Перв. примен.</text>
<text x="12.8" y="103.8" transform="rotate(-90 12.8 103.8)">Справ. №</text>
<text x="12.8" y="176.7" transform="rotate(-90 12.8 176.7)">Подп. и дата</text>
<text x="12.8" y="205.8" transform="rotate(-90 12.8 205.8)">Инв. № дубл.</text>
<text x="12.8" y="231.6" transform="rotate(-90 12.8 231.6)">Взам. инв. №</text>
<text x="159.1" y="256.8">Лит.</text>
<text x="173.1" y="256.8">Масса</text>
<text x="188" y="256.8">Масштаб</text>
<text x="12.8" y="261.7" transform="rotate(-90 12.8 261.7)">Подп. и дата</text>
<text x="41.2" y="261.8">№ докум.</text>
<text x="63.6" y="261.8">Подп.</text>
<text x="21" y="266.8">Разраб.</text>
<text x="38" y="266.8">Морковин И.П.</text>
<text x="61" y="266.8">_______</text>
<text x="21" y="271.8">Пров.</text>
<text x="38" y="271.8">Сокур М.Е.</text>
<text x="21" y="276.8">Т.контр.</text>
<text x="156.9" y="276.8">Лист</text>
<text x="177.9" y="276.8">Листов</text>
<text x="198.4" y="276.8">1</text>
<text x="21" y="286.8">Н.контр.</text>
<text x="7.5" y="292.5" transform="rotate(-90 7.5 292.5)">КОМПАС-3Dv23Учебнаяверсия©2024ООО&quot;АСКОН-Системыпроектирования&quot;, Россия. Всеправазащищены.</text>
<text x="12.8" y="290.8" transform="rotate(-90 12.8 290.8)">Инв. № подл.</text>
<text x="21" y="291.8">Утв.</text>
<text x="8.5" y="296.7">Недлякоммерческогоиспользования</text>
<text x="96" y="296.8">Копировал</text>
<text x="166" y="296.8">Формат</text>
<text x="186" y="296.8">A4</text>
</g>
<g font-size="5.3">
<text x="21.1" y="261.8">Изм.</text>
<text x="28.1" y="261.8">Лист</text>
<text x="76.1" y="261.8">Дата</text>
</g>
<g font-size="5.2">
<text x="76" y="266.8">09.02.26</text>
<text x="61" y="271.8">__________</text>
<text x="76" y="271.8">09.02.26</text>
</g>
</svg>
